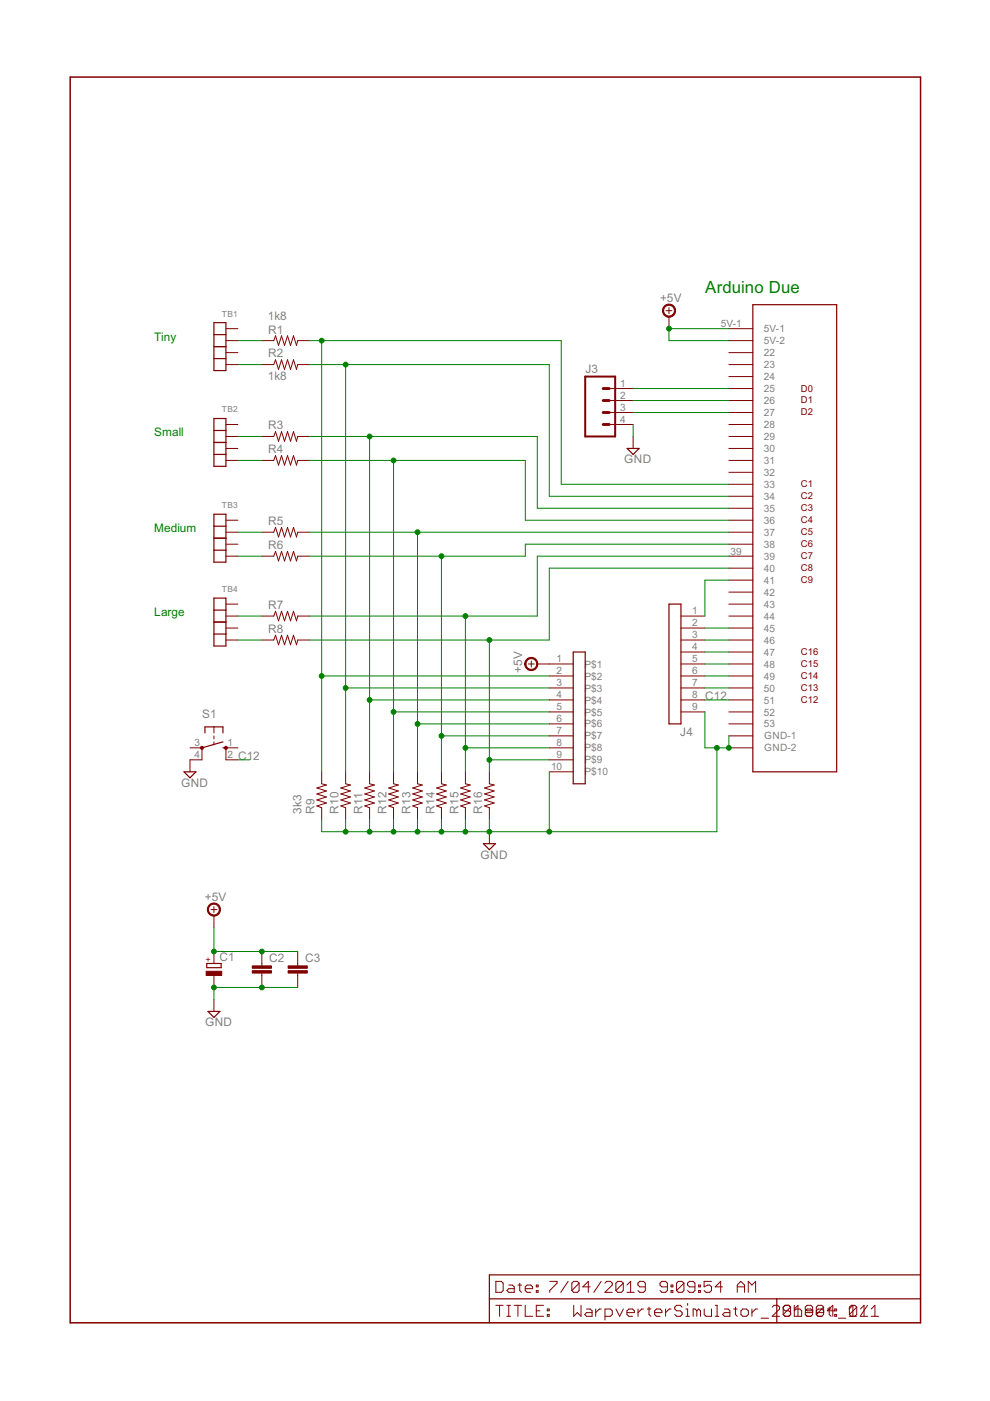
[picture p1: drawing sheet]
<svg xmlns="http://www.w3.org/2000/svg" width="210mm" height="297mm" viewBox="0 0 210 297" stroke-linecap="round" stroke-linejoin="round" font-family="sans-serif">
<g fill="none" stroke="#800000" stroke-width=".25">
<path d="M45.4 68.4h2.5v10.2h-2.5zM45.4 71h2.5M45.4 73.5h2.5M45.4 76h2.5M159.6 64.6h17.8v99h-17.8zM45.4 88.7h2.5v10.2h-2.5zM45.4 91.3h2.5M45.4 93.8h2.5M45.4 96.4h2.5M133 95.1h2.5l-1.3 1.3zM45.4 109h2.5v10.2h-2.5zM45.4 111.6h2.5"/>
<path d="M45.4 114.1h2.5M45.4 116.6h2.5M45.4 126.8h2.5v10.2h-2.5zM45.4 129.3h2.5M45.4 131.9h2.5M45.4 134.4h2.5M121.5 138.2h2.6v28h-2.6zM141.8 128.1h2.6v25.4h-2.6zM43.5 155.4v-1.3h3.8v1.3M47.3 158.6h.6M47.3 157.3l-4.5 1.3M39 163.6h2.6l-1.3 1.3z"/>
<path d="M102.5 178.9h2.5l-1.2 1.2zM43.8 204.3h3.1v.9h-3.1zM44.1 214.4h2.5l-1.2 1.3zM103.8 275.4h91.4M164.7 275.4v5.1M195.2 270.3h-91.4v10.2"/>
</g>
<g fill="none" stroke="#800000" stroke-width=".21">
<path d="M47.9 69.7h2.5M47.9 72.2h2.5M47.9 74.8h2.5M47.9 77.3h2.5M55.5 72.2h2.5l.4-1 .7 2 .6-2 .6 2 .7-2 .6 2 .6-2 .7 2 .2-1h2.6M55.5 77.3h2.5l.4-1 .7 2 .6-2 .6 2 .7-2 .6 2 .6-2 .7 2 .2-1h2.6M141.2 65.9h1.3M141.8 65.2v1.3M141.8 67.1v2.6M154.5 69.7h5.1M154.5 72.2h5.1M154.5 74.8h5.1"/>
<path d="M154.5 77.3h5.1M154.5 79.8h5.1M47.9 90h2.5M47.9 92.5h2.5M47.9 95.1h2.5M47.9 97.6h2.5M55.5 92.5h2.5l.4-1 .7 2.1 .6-2.1 .6 2.1 .7-2.1 .6 2.1 .6-2.1 .7 2.1 .2-1.1h2.6M55.5 97.6h2.5l.4-1 .7 2 .6-2 .6 2 .7-2 .6 2 .6-2 .7 2 .2-1h2.6M129.2 82.4h5M129.2 84.9h5M129.2 87.5h5M129.2 90h5"/>
<path d="M134.2 92.5v2.6M154.5 82.4h5.1M154.5 84.9h5.1M154.5 87.5h5.1M154.5 90h5.1M154.5 92.5h5.1M154.5 95.1h5.1M154.5 97.6h5.1M47.9 110.3h2.5M47.9 115.4h2.5M47.9 117.9h2.5M47.9 112.8h2.5"/>
<path d="M55.5 117.9h2.5l.4-1 .7 2 .6-2 .6 2 .7-2 .6 2 .6-2 .7 2 .2-1h2.6M55.5 112.8h2.5l.4-1 .7 2.1 .6-2.1 .6 2.1 .7-2.1 .6 2.1 .6-2.1 .7 2.1 .2-1.1h2.6M154.5 100.1h5.1M154.5 102.7h5.1M154.5 105.2h5.1M154.5 107.8h5.1M154.5 110.3h5.1M154.5 115.4h5.1M154.5 117.9h5.1M154.5 112.8h5.1M47.9 128.1h2.5M47.9 130.6h2.5"/>
<path d="M47.9 133.2h2.5M47.9 135.7h2.5M55.5 130.6h2.5l.4-1 .7 2 .6-2 .6 2 .7-2 .6 2 .6-2 .7 2 .2-1h2.6M55.5 135.7h2.5l.4-1 .7 2 .6-2 .6 2 .7-2 .6 2 .6-2 .7 2 .2-1h2.6M144.4 130.6h5.1M144.4 133.2h5.1M144.4 135.7h5.1M144.4 138.2h5.1M154.5 120.5h5.1M154.5 123h5.1M154.5 125.5h5.1M154.5 128.1h5.1"/>
<path d="M154.5 130.6h5.1M154.5 133.2h5.1M154.5 135.7h5.1M154.5 138.2h5.1M40.3 158.6h2.5v2.5h-2.5v2.5M45.4 154.1v1.3M45.4 156v.7M45.4 157.3v.6M50.4 158.6h-2.5v2.5h2.5M112 140.8h1.3M112.6 140.1v1.3M113.9 140.8h7.6"/>
<path d="M116.5 143.3h5M116.5 145.9h5M116.5 148.4h5M116.5 150.9h5M116.5 153.5h5M116.5 156h5M116.5 158.6h5M144.4 140.8h5.1M144.4 143.3h5.1M144.4 145.9h5.1M144.4 148.4h5.1M144.4 150.9h5.1"/>
<path d="M154.5 140.8h5.1M154.5 143.3h5.1M154.5 145.9h5.1M154.5 148.4h5.1M154.5 150.9h5.1M154.5 153.5h5.1M154.5 156h5.1M154.5 158.6h5.1M68.2 163.6v2.6l1 .2-2 .7 2 .6-2 .6 2 .7-2 .6 2 .6-2 .7 1 .4v2.5M73.3 163.6v2.6l1 .2-2 .7 2 .6-2 .6 2 .7-2 .6 2 .6-2 .7 1 .4v2.5M78.4 163.6v2.6l1 .2-2.1 .7 2.1 .6-2.1 .6 2.1 .7-2.1 .6 2.1 .6-2.1 .7 1.1 .4v2.5M83.4 163.6v2.6l1.1 .2-2.1 .7 2.1 .6-2.1 .6 2.1 .7-2.1 .6 2.1 .6-2.1 .7 1 .4v2.5"/>
<path d="M88.5 163.6v2.6l1 .2-2 .7 2 .6-2 .6 2 .7-2 .6 2 .6-2 .7 1 .4v2.5M93.6 163.6v2.6l1 .2-2 .7 2 .6-2 .6 2 .7-2 .6 2 .6-2 .7 1 .4v2.5M98.7 163.6v2.6l1 .2-2 .7 2 .6-2 .6 2 .7-2 .6 2 .6-2 .7 1 .4v2.5M103.8 163.6v2.6l1 .2-2.1 .7 2.1 .6-2.1 .6 2.1 .7-2.1 .6 2.1 .6-2.1 .7 1.1 .4v2.5M103.8 176.3v2.6M116.5 161.1h5M116.5 163.6h5M44.7 192.8h1.3M45.4 192.2v1.3M45.4 194.1v2.6M45.4 201.7v2.6M45.4 206.8v2.6"/>
<path d="M45.4 211.9v2.5M55.5 201.7v3.1M55.5 206.3v3.1M63.1 201.7v3.1M63.1 206.3v3.1M105.1 271.7h1.2l.4 .4v1.5l-.4 .4h-1.2zM105.1 276.8h1.6M105.9 276.8v2.3M107.5 276.8h.7M107.5 279.1h.7M107.9 272.5h.7l.4 .3v1.2h-1.1l-.4-.4 .4-.4h1.1M107.9 276.8v2.3"/>
<path d="M109 276.8h1.6M109.8 272.5h.8M109.8 276.8v2.3M110.2 272.1v1.5l.4 .4M111.4 273.2h1.5v-.4l-.4-.3h-.7l-.4 .3v.8l.4 .4h.7M111.4 276.8v2.3h1.5M113.7 273.6h.4v.4h-.4zM113.7 272.5h.4v.3h-.4zM113.7 277.9h.8M115.3 276.8h-1.6v2.3h1.6M116 277.5h.4v.4h-.4zM116 278.7h.4v.4h-.4z"/>
<path d="M116.6 271.7h1.5v.4l-1.5 1.5v.4M120.5 271.7l-1.6 2.3M121.6 276.8v2.3l.8-.8 .8 .8v-2.3M122.8 272.1v1.5l-.4 .4h-.8l-.4-.4M122.8 272.1l-.4-.4h-.8l-.4 .4v1.5M122.8 272.1l-1.6 1.5M124.4 277.5h.7l.4 .4v1.2h-1.1l-.4-.4 .4-.4h1.1M125.1 272.8h-1.5l1.1-1.1v2.3M126.3 277.5v1.6M127.5 271.7l-1.6 2.3M127.5 277.5h-.4l-.8 .8M128.2 272.1l.4-.4h.8l.4 .4v.4l-1.6 1.5h1.6"/>
<path d="M128.3 279.1h1.1l.4-.4v-.8l-.4-.4h-1.1v2.4M130.6 277.5l.8 1.6 .8-1.6M132.1 272.1v1.5l-.3 .4h-.8l-.4-.4M132.1 272.1l-.3-.4h-.8l-.4 .4v1.5M132.1 272.1l-1.5 1.5M132.9 274h1.6M132.9 272.5l.8-.8v2.3M132.9 278.3h1.6v-.4l-.4-.4h-.8l-.4 .4v.8l.4 .4h.8M135.3 277.5v1.6M136.4 277.5h-.3l-.8 .8M136.8 272.8h-1.1l-.4-.3v-.4l.4-.4h.7l.4 .4v1.5l-.4 .4h-.7l-.4-.4M137.2 277.5h.8"/>
<path d="M137.6 277.1v1.6l.4 .4M138.8 278.3h1.5v-.4l-.3-.4h-.8l-.4 .4v.8l.4 .4h.8M141.1 277.5v1.6M141.5 272.8h-1.2l-.4-.3v-.4l.4-.4h.8l.4 .4v1.5l-.4 .4h-.8l-.4-.4M142.3 273.6h.4v.4h-.4zM142.3 272.5h.4v.3h-.4zM142.3 277.5h-.4l-.8 .8M144.6 277.1l-.4-.3h-.7l-.4 .3v.4l.4 .4h.7l.4 .4v.4l-.4 .4h-.7l-.4-.4M145 272.1v1.5l-.4 .4h-.8l-.4-.4M145 272.1l-.4-.4h-.8l-.4 .4v1.5M145 272.1l-1.6 1.5M145.4 279.1h.8"/>
<path d="M145.4 277.5h.4v1.6M145.8 276.4v.4M147.3 272.8h-1.1l-.4-.3v-.4l.4-.4h.8l.3 .4v1.5l-.3 .4h-.8l-.4-.4M147.7 277.9l-.3-.4h-.4v1.6M147.7 277.9l.4-.4 .4 .4v1.2M147.7 277.9v1.2M148.1 273.6h.4v.4h-.4zM148.1 272.5h.4v.3h-.4zM149.3 277.5v1.2l.4 .4h1.2v-1.6M150.9 271.7h-1.6v1.1l.8-.3h.4l.4 .3v.8l-.4 .4h-.8l-.4-.4M151.6 276.8h.4v2.3M151.6 279.1h.8"/>
<path d="M153.2 272.8h-1.6l1.2-1.1v2.3M153.6 277.5h.8l.3 .4v1.2h-1.1l-.4-.4 .4-.4h1.1M155.5 277.5h.8M155.9 277.1v1.6l.4 .4M156.3 272.8h1.6M156.3 274v-1.5l.8-.8 .8 .8v1.5M157.1 277.9l.4-.4h.8l.4 .4v.8l-.4 .4h-.8l-.4-.4zM158.6 274v-2.3l.8 .8 .8-.8v2.3M159.4 277.5v1.6M160.6 277.5h-.4l-.8 .8M161.4 279.5h1.5M163.7 277.1l.4-.3h.8l.4 .3v.4l-1.6 1.6h1.6"/>
<path d="M166.1 277.5l.4 .4h.7l.4 .4v.4l-.4 .4M166.1 278.7l.4 .4h.7M167.2 276.8l.4 .3M167.2 276.8h-.7l-.4 .3v1.6M167.6 277.1v1.6l-.4 .4M167.6 277.1l-1.5 1.6M168.4 276.8v2.3h1.5M168.4 277.9l.4-.4h.8l.4 .4v1.2M168.4 277.5l.8-.7v2.3M170.7 277.1l.4-.3h.8l.4 .3v1.6l-.4 .4h-.8l-.3-.4v-.8l.3-.4h.8l.4 .4h-1.2l-.4-.4zM170.8 278.3h1.5M173.1 278.7l.4 .4h.8"/>
<path d="M173.1 277.9l.4-.4h.8l.3 .4v.4h-1.5M173.1 278.7l.4 .4M174.6 277.1l-.4-.3h-.7l-.4 .3v1.6M174.6 277.1v1.6l-.4 .4M174.6 277.1l-1.5 1.6M175.4 277.5h.8M175.8 277.1v1.6l.4 .4M177 277.9v-.4h.4v.4h-2l1.2-1.1v2.3M177 278.7h.4v.4h-.4zM177.8 279.5h1.5M180 279.1h1.6M180 277.5l.8-.7v2.3"/>
<path d="M180.1 278.7l.4 .4M181.7 277.1l-.4-.3h-.8l-.4 .3v1.6M181.7 277.1v1.6l-.4 .4M181.7 277.1l-1.6 1.6M182.4 279.1h1.6M182.4 277.5l.8-.7v2.3M183.9 276.8l-1.5 2.3M184.7 279.1h1.6M184.7 277.5l.8-.7v2.3"/>
</g>
<path d="M14.9 16.3h180.3v264.2h-180.3z" fill="none" stroke="#800000" stroke-width=".32"/>
<g fill="#800000" stroke="#800000" stroke-width=".21">
<path d="M140.8 64.9a1.4 1.4 0 0 1 2.2 .3 1.4 1.4 0 0 1-.8 2 1.4 1.4 0 0 1-1.8-1.3h.3a1.15 1.15 0 0 1 1.6-1.1 1.15 1.15 0 0 1 .3 1.9 1.15 1.15 0 0 1-1.9-.6v-.2h-.3z" fill-rule="evenodd"/>
<path d="M111.6 139.8a1.39 1.39 0 0 1 2.2 .3 1.39 1.39 0 0 1-.8 2 1.39 1.39 0 0 1-1.7-1.3h.2a1.14 1.14 0 0 1 1.6-1.1 1.14 1.14 0 0 1 .3 1.9 1.14 1.14 0 0 1-1.9-.5v-.3h-.2z" fill-rule="evenodd"/>
<path d="M44.3 191.9a1.39 1.39 0 0 1 2.2 .2 1.39 1.39 0 0 1-.8 2.1 1.39 1.39 0 0 1-1.7-1.4h.2a1.14 1.14 0 0 1 1.7-.9 1.14 1.14 0 0 1 .1 1.9 1.14 1.14 0 0 1-1.8-.7v-.3h-.2z" fill-rule="evenodd"/>
<circle cx="42.8" cy="158.6" r=".33"/>
<circle cx="47.9" cy="158.6" r=".33"/>
</g>
<path d="M124.1 79.8h6.3v12.7h-6.3z" fill="none" stroke="#800000" stroke-width=".42"/>
<path d="M127.9 82.4h1.3M127.9 84.9h1.3M127.9 87.5h1.3M127.9 90h1.3" fill="none" stroke="#800000" stroke-width=".61"/>
<g fill="#800000" stroke="#800000" stroke-width=".21">
<path d="M43.7 205.9h3.3v.9h-3.3z"/>
<path d="M53.5 205.8h4.1v.5h-4.1z"/>
<path d="M53.5 204.8h4.1v.5h-4.1z"/>
<path d="M61.1 205.8h4.1v.5h-4.1z"/>
<path d="M61.1 204.8h4.1v.5h-4.1z"/>
</g>
<g fill="none" stroke="#008000" stroke-width=".21">
<path d="M50.4 72.2h5.1M50.4 77.3h5.1M65.7 72.2h53.3v30.5h35.5M65.7 77.3h50.8v27.9h38M68.2 72.2v91.4M73.3 77.3v86.3M154.5 69.7h-12.7v2.5h12.7M50.4 92.5h5.1M50.4 97.6h5.1M65.7 92.5h48.2v15.3h40.6M65.7 97.6h45.7v12.7h43.1M78.4 92.5v71.1"/>
<path d="M83.4 97.6v66M134.2 90v2.5M134.2 82.4h20.3M134.2 84.9h20.3M134.2 87.5h20.3M50.4 112.8h5.1M50.4 117.9h5.1M65.7 112.8h88.8M88.5 112.8v50.8M93.6 117.9v45.7M154.5 115.4h-43.1v2.5h-45.7M154.5 117.9h-40.6v12.7h-48.2"/>
<path d="M50.4 130.6h5.1M50.4 135.7h5.1M98.7 130.6v33M103.8 135.7v27.9M149.5 135.7h5M149.5 138.2h5M149.5 133.2h5M154.5 120.5h-38v15.2h-50.8M154.5 123h-5v7.6M68.2 143.3h48.3M73.3 145.9h43.2M78.4 148.4h38.1"/>
<path d="M83.4 150.9h33.1M88.5 153.5h28M93.6 156h22.9M98.7 158.6h17.8M149.5 143.3h5M149.5 145.9h5M149.5 148.4h5M149.5 150.9v7.7h5v-2.6M149.5 140.8h5M152 158.6v17.7h-83.8v-2.5M50.4 161.1h2.6M73.3 173.8v2.5"/>
<path d="M78.4 173.8v2.5M83.4 173.8v2.5M88.5 173.8v2.5M93.6 173.8v2.5M98.7 173.8v2.5M103.8 173.8v2.5M103.8 161.1h12.7M116.5 163.6v12.7M45.4 196.7v5h17.7M63.1 209.4h-17.7v2.5"/>
</g>
<g fill="#008000" stroke="#008000" stroke-width=".21">
<circle cx="68.2" cy="72.2" r=".51"/>
<circle cx="68.2" cy="143.3" r=".51"/>
<circle cx="73.3" cy="77.3" r=".51"/>
<circle cx="73.3" cy="145.9" r=".51"/>
<circle cx="78.4" cy="92.5" r=".51"/>
<circle cx="78.4" cy="148.4" r=".51"/>
<circle cx="83.4" cy="97.6" r=".51"/>
<circle cx="83.4" cy="150.9" r=".51"/>
<circle cx="88.5" cy="112.8" r=".51"/>
<circle cx="88.5" cy="153.5" r=".51"/>
<circle cx="93.6" cy="117.9" r=".51"/>
<circle cx="93.6" cy="156" r=".51"/>
<circle cx="98.7" cy="130.6" r=".51"/>
<circle cx="98.7" cy="158.6" r=".51"/>
<circle cx="103.8" cy="135.7" r=".51"/>
<circle cx="103.8" cy="161.1" r=".51"/>
<circle cx="103.8" cy="176.3" r=".51"/>
<circle cx="98.7" cy="176.3" r=".51"/>
<circle cx="93.6" cy="176.3" r=".51"/>
<circle cx="88.5" cy="176.3" r=".51"/>
<circle cx="83.4" cy="176.3" r=".51"/>
<circle cx="78.4" cy="176.3" r=".51"/>
<circle cx="73.3" cy="176.3" r=".51"/>
<circle cx="154.5" cy="158.6" r=".51"/>
<circle cx="116.5" cy="176.3" r=".51"/>
<circle cx="152" cy="158.6" r=".51"/>
<circle cx="55.5" cy="209.4" r=".51"/>
<circle cx="45.4" cy="209.4" r=".51"/>
<circle cx="141.8" cy="69.7" r=".51"/>
<circle cx="55.5" cy="201.7" r=".51"/>
<circle cx="45.4" cy="201.7" r=".51"/>
</g>
<text font-size="4" fill="#008000" x="149.5" y="62.1">Arduino Due</text>
<g font-size="2.8" fill="#808080">
<text x="139.9" y="64">+5V</text>
<text x="56.8" y="67.9">1k8</text>
<text x="56.8" y="70.7">R1</text>
<text x="56.8" y="75.8">R2</text>
<text x="56.8" y="80.6">1k8</text>
<text x="124.1" y="79.1">J3</text>
<text x="56.8" y="91">R3</text>
<text x="56.8" y="96.1">R4</text>
<text x="132.4" y="98.2">GND</text>
<text x="56.8" y="111.3">R5</text>
<text x="56.8" y="116.4">R6</text>
<text x="56.8" y="129.1">R7</text>
<text x="56.8" y="134.2">R8</text>
<text x="110.7" y="142.7" transform="rotate(-90 110.7 142.7)">+5V</text>
<text x="149.5" y="148.4">C12</text>
<text x="42.9" y="152.2">S1</text>
<text x="50.5" y="161.1">C12</text>
<text x="144.2" y="156">J4</text>
<text x="38.4" y="166.8">GND</text>
<text x="63.9" y="172.5" transform="rotate(-90 63.9 172.5)">3k3</text>
<text x="66.7" y="172.5" transform="rotate(-90 66.7 172.5)">R9</text>
<text x="71.8" y="172.5" transform="rotate(-90 71.8 172.5)">R10</text>
<text x="76.9" y="172.5" transform="rotate(-90 76.9 172.5)">R11</text>
<text x="81.9" y="172.5" transform="rotate(-90 81.9 172.5)">R12</text>
<text x="87" y="172.5" transform="rotate(-90 87 172.5)">R13</text>
<text x="92.1" y="172.5" transform="rotate(-90 92.1 172.5)">R14</text>
<text x="97.2" y="172.5" transform="rotate(-90 97.2 172.5)">R15</text>
<text x="102.3" y="172.5" transform="rotate(-90 102.3 172.5)">R16</text>
<text x="101.9" y="182.1">GND</text>
<text x="43.4" y="190.9">+5V</text>
<text x="46.5" y="203.8">C1</text>
<text x="57.1" y="203.9">C2</text>
<text x="64.7" y="203.9">C3</text>
<text x="43.5" y="217.6">GND</text>
</g>
<g font-size="2.8" fill="#008000">
<text x="32.7" y="72.2">Tiny</text>
<text x="32.7" y="92.5">Small</text>
<text x="32.7" y="112.8">Medium</text>
<text x="32.7" y="130.6">Large</text>
</g>
<g font-size="2.4" fill="#808080">
<text x="152.8" y="69.3">5V-1</text>
<text x="162" y="70.4">5V-1</text>
<text x="162" y="73">5V-2</text>
<text x="162" y="75.5">22</text>
<text x="131.5" y="82">1</text>
<text x="162" y="78.1">23</text>
<text x="162" y="80.6">24</text>
<text x="162" y="83.1">25</text>
<text x="131.5" y="84.6">2</text>
<text x="131.5" y="87.1">3</text>
<text x="131.5" y="89.6">4</text>
<text x="162" y="85.7">26</text>
<text x="162" y="88.2">27</text>
<text x="162" y="90.8">28</text>
<text x="162" y="93.3">29</text>
<text x="162" y="95.8">30</text>
<text x="162" y="98.4">31</text>
<text x="162" y="100.9">32</text>
<text x="162" y="103.5">33</text>
<text x="162" y="106">34</text>
<text x="162" y="108.5">35</text>
<text x="162" y="111.1">36</text>
<text x="162" y="113.6">37</text>
<text x="154.9" y="117.6">39</text>
<text x="162" y="116.1">38</text>
<text x="162" y="118.7">39</text>
<text x="162" y="121.2">40</text>
<text x="162" y="123.8">41</text>
<text x="146.7" y="130.3">1</text>
<text x="162" y="126.3">42</text>
<text x="162" y="128.8">43</text>
<text x="162" y="131.4">44</text>
<text x="146.7" y="132.8">2</text>
<text x="146.7" y="135.3">3</text>
<text x="146.7" y="137.9">4</text>
<text x="162" y="133.9">45</text>
<text x="162" y="136.5">46</text>
<text x="118" y="140.4">1</text>
<text x="118" y="143">2</text>
<text x="123.9" y="141.5">P$1</text>
<text x="146.7" y="140.4">5</text>
<text x="146.7" y="143">6</text>
<text x="162" y="139">47</text>
<text x="162" y="141.5">48</text>
<text x="118" y="145.5">3</text>
<text x="118" y="148">4</text>
<text x="123.9" y="144.1">P$2</text>
<text x="123.9" y="146.6">P$3</text>
<text x="123.9" y="149.2">P$4</text>
<text x="146.7" y="145.5">7</text>
<text x="146.7" y="148">8</text>
<text x="162" y="144.1">49</text>
<text x="162" y="146.6">50</text>
<text x="162" y="149.2">51</text>
<text x="118" y="150.6">5</text>
<text x="118" y="153.1">6</text>
<text x="118" y="155.7">7</text>
<text x="123.9" y="151.7">P$5</text>
<text x="123.9" y="154.2">P$6</text>
<text x="146.7" y="150.6">9</text>
<text x="162" y="151.7">52</text>
<text x="162" y="154.2">53</text>
<text x="41.3" y="158.2">3</text>
<text x="41.3" y="160.7">4</text>
<text x="48.2" y="158.2">1</text>
<text x="48.2" y="160.7">2</text>
<text x="118" y="158.2">8</text>
<text x="118" y="160.7">9</text>
<text x="123.9" y="156.8">P$7</text>
<text x="123.9" y="159.3">P$8</text>
<text x="123.9" y="161.9">P$9</text>
<text x="162" y="156.8">GND-1</text>
<text x="162" y="159.3">GND-2</text>
<text x="116.8" y="163.3">10</text>
<text x="123.9" y="164.4">P$10</text>
</g>
<g font-size="2.2" fill="#800000">
<text x="169.8" y="83">D0</text>
<text x="169.8" y="85.5">D1</text>
<text x="169.8" y="88.1">D2</text>
<text x="169.8" y="103.3">C1</text>
<text x="169.8" y="105.9">C2</text>
<text x="169.8" y="108.4">C3</text>
<text x="169.8" y="110.9">C4</text>
<text x="169.8" y="113.5">C5</text>
<text x="169.8" y="116">C6</text>
<text x="169.8" y="118.6">C7</text>
<text x="169.8" y="121.1">C8</text>
<text x="169.8" y="123.6">C9</text>
<text x="169.8" y="144">C14</text>
<text x="169.8" y="141.4">C15</text>
<text x="169.8" y="138.9">C16</text>
<text x="169.8" y="149">C12</text>
<text x="169.8" y="146.5">C13</text>
</g>
<g font-size="2" fill="#808080">
<text x="47.1" y="67.1">TB1</text>
<text x="47.1" y="87.5">TB2</text>
<text x="47.1" y="107.8">TB3</text>
<text x="47.1" y="125.5">TB4</text>
</g>
<text font-size="2" fill="#800000" x="44.8" y="203.9" transform="rotate(-90 44.8 203.9)">+</text>
</svg>
